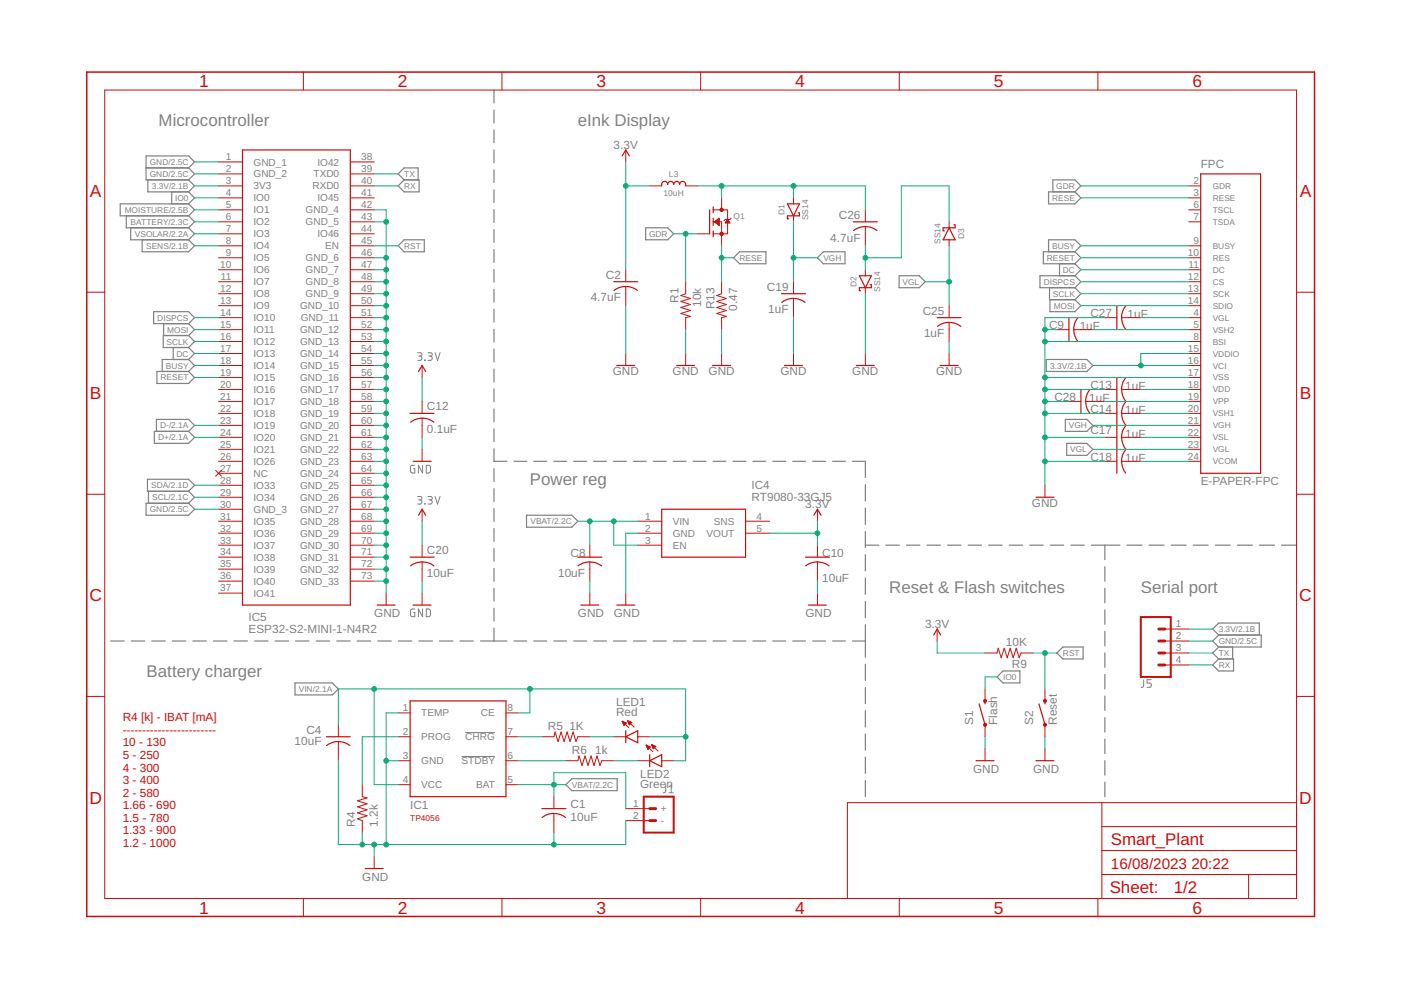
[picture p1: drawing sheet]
<svg xmlns="http://www.w3.org/2000/svg" width="297mm" height="210mm" viewBox="0 0 297 210" stroke-linecap="round" stroke-linejoin="round" font-family="sans-serif">
<g fill="none" stroke="#808080" stroke-width=".21">
<path d="M88.6 74.8h.5a.36 .36 0 0 1 .4 .3 .36 .36 0 0 1-.4 .4h-.3M89 75.5a.46 .46 0 0 1 .5 .5 .46 .46 0 0 1-.5 .4h-.4M90.1 76.3v.1zM90.7 74.8h.6a.36 .36 0 0 1 .4 .3 .36 .36 0 0 1-.4 .4h-.4M91.2 75.5a.46 .46 0 0 1 .5 .5 .46 .46 0 0 1-.5 .4h-.5M92.2 74.8l.6 1.6 .5-1.6M87.9 98.7h-.6l-.2 .2v1.3l.8 .1v-.9h-.2M89.6 98.7v1.6l-.9-1.6v1.6M90.4 98.7h.6l.2 .2v1.1l-.2 .2-.6 .1zM88.6 105.3h.5a.36 .36 0 0 1 .4 .3 .36 .36 0 0 1-.4 .4h-.3M89 106a.44 .44 0 0 1 .5 .4 .44 .44 0 0 1-.5 .5h-.4M90.1 106.8v.1z"/>
<path d="M90.7 105.3h.6a.36 .36 0 0 1 .4 .3 .36 .36 0 0 1-.4 .4h-.4M91.2 106a.44 .44 0 0 1 .5 .4 .44 .44 0 0 1-.5 .5h-.5M92.2 105.3l.6 1.6 .5-1.6M87.9 129.1h-.5l-.3 .2v1.2l.2 .2h.6v-.8h-.2M89.6 129.1v1.6l-.9-1.6v1.6M90.4 129.1l.6 .1 .2 .2v1.1l-.2 .2h-.6zM98.6 155.3h6.3M242.5 144.1v1.4l-.2 .2h-.3M244.1 144.1h-.9v.7h.5a.46 .46 0 0 1 .4 .5 .46 .46 0 0 1-.4 .4h-.5M97.9 160.4h7M141.1 166.5v1.4l-.5 .2M141.9 168.1h.8"/>
<path d="M141.9 166.8l.4-.3v1.6"/>
</g>
<g fill="none" stroke="#808080" stroke-width=".25">
<path d="M104.7 19.1v2.7M31 35.6h9M31.3 38.1v2.6h8.7M40 35.6l1.3-1.3-1.3-1.2h-9v5h9M40 35.6l1.3 1.3-1.3 1.2M40 38.1l1.3 1.3-1.3 1.3M84.4 39.4l1.3-1.3h3.2v2.6h-3.2zM85.7 38.1l-1.3-1.2 1.3-1.3h2.9v2.5M104.7 23.3v2.8M104.7 27.5v2.8M104.7 31.8v2.7M104.7 36v2.7"/>
<path d="M26.8 45.8v2.5h13.2M27.7 48.3v2.5h12.3M30.1 50.8v2.6h9.9l1.3-1.3-1.3-1.3M36.4 40.7v2.5M40 43.2h-14.5v2.6h14.5M40 40.7l1.3 1.3-1.3 1.2M40 43.2l1.3 1.3-1.3 1.3M40 45.8l1.3 1.2-1.3 1.3M40 48.3l1.3 1.3-1.3 1.2M84.4 52.1l1.3-1.3h4.3v2.6h-4.3zM104.7 40.2v2.7M104.7 44.4v2.8"/>
<path d="M104.7 48.7v2.7M104.7 52.9v2.7M104.7 57.1v2.7M136.9 48.3h4.7l1.2 1.3-1.2 1.2h-4.7zM156.8 53.4h5.6v2.5h-5.6l-1.3-1.2zM173.3 54.7l1.3-1.3h4.6v2.5h-4.6zM190.6 58.5h4.3l1.3 1.2-1.3 1.3h-4.3zM222.3 53.4v-2.6h5.6l1.3 1.3-1.3 1.3M222.3 40.7h5.6l1.3 1.3-1.3 1.2h-5.6zM223.2 40.7v-2.6h4.7l1.3 1.3-1.3 1.3M224.6 55.9v2.6M227.9 53.4h-6.7v2.5h6.7"/>
<path d="M227.9 58.5h-7.4v2.5h7.4M227.9 58.5l1.3 1.2-1.3 1.3M227.9 53.4l1.3 1.3-1.3 1.2M227.9 55.9l1.3 1.3-1.3 1.3M32.6 66.1h7.4l1.3 1.3-1.3 1.2h-7.4zM33.3 78.8h6.7l1.3 1.2-1.3 1.3h-6.7zM34.7 68.6v2.5M36.7 73.7v2.5M40 76.2l1.3 1.3-1.3 1.3M40 76.2h-5.6v2.6M40 73.7l1.3 1.3-1.3 1.2M40 71.1h-5.4v2.6h5.4"/>
<path d="M40 71.1l1.3 1.3-1.3 1.3M40 68.6l1.3 1.3-1.3 1.2M104.7 61.3v2.8M104.7 65.6v2.7M104.7 69.8v2.7M104.7 74v2.8M104.7 78.3v2.7M221.8 76.2h8.6l1.3 1.3-1.3 1.3h-8.6zM222.5 61v2.5h5.4M222.6 63.5v2.6h5.3l1.3-1.3-1.3-1.3M227.9 61l1.3 1.3-1.3 1.2M32.7 91.5h7.3l1.3 1.2-1.3 1.3h-7.3z"/>
<path d="M33.2 91.5v-2.6h6.8l1.3 1.3-1.3 1.3M104.7 82.5v2.7M104.7 86.7v2.7M104.7 90.9v2.7M104.7 95.1v2.8M104.7 99.4v2.7M104.7 97.8h2.8M109 97.8h2.7M113.2 97.8h2.7M117.4 97.8h2.7M121.6 97.8h2.8M125.9 97.8h2.7"/>
<path d="M130.1 97.8h2.7M134.3 97.8h2.7M138.5 97.8h2.7M142.7 97.8h2.8M147 97.8h2.7M151.2 97.8h2.7M155.4 97.8h2.7M159.6 97.8h2.7M163.9 97.8h2.7M168.1 97.8h2.7M172.3 97.8h2.7M176.5 97.8h2.7"/>
<path d="M180.7 97.8h2.8v3.5M225.9 88.9h4.5l1.3 1.3-1.3 1.3h-4.5zM226.2 94h4.2l1.3 1.3-1.3 1.2h-4.2zM31 106.7h9l1.3 1.3-1.3 1.2h-9zM31.3 101.6h8.7l1.3 1.3-1.3 1.3h-8.7zM31.5 104.2v2.5M40 104.2l1.3 1.2-1.3 1.3M104.7 103.6v2.7M104.7 107.8v2.8M104.7 112.1v2.7M104.7 116.3v2.7M111.6 109.2h9.6l1.3 1.3-1.3 1.3h-9.6z"/>
<path d="M183.5 115.6h2.8M183.5 102.8v3.4M183.5 107.7v3.5M183.5 112.7v3.4M183.5 117.6v3.5M187.8 115.6h2.9M192.2 115.6h2.8M196.5 115.6h2.9M200.9 115.6h2.9M205.3 115.6h2.8M209.6 115.6h2.9M214 115.6h2.8"/>
<path d="M218.3 115.6h2.9M222.7 115.6h2.8M227 115.6h2.9M231.4 115.6h6M234.3 115.6v3.1M238.9 115.6h3.2M243.6 115.6h3.2M248.3 115.6h3.2M253 115.6h3.2M257.7 115.6h3.1M262.3 115.6h3.2M267 115.6h3.2"/>
<path d="M271.7 115.6h3.2M23.5 135.9h2.8M27.8 135.9h2.9M32.2 135.9h2.9M36.5 135.9h2.9M40.9 135.9h2.9M45.3 135.9h2.8M49.6 135.9h2.9M54 135.9h2.8M58.3 135.9h2.9M62.7 135.9h2.8M67 135.9h2.9"/>
<path d="M71.4 135.9h2.9M75.8 135.9h2.8M80.1 135.9h2.9M84.5 135.9h2.8M88.8 135.9h2.9M93.2 135.9h2.8M97.5 135.9h2.9M101.9 135.9h5.6M104.7 120.5v2.7M104.7 124.7v2.7M104.7 128.9v2.8M104.7 133.2v2.7"/>
<path d="M109 135.9h2.7M113.2 135.9h2.7M117.4 135.9h2.7M121.6 135.9h2.8M125.9 135.9h2.7M130.1 135.9h2.7M134.3 135.9h2.7M138.5 135.9h2.7M142.7 135.9h2.8M147 135.9h2.7M151.2 135.9h2.7M155.4 135.9h2.7"/>
<path d="M159.6 135.9h2.7M163.9 135.9h2.7M168.1 135.9h2.7M172.3 135.9h2.7M176.5 135.9h2.7M180.7 135.9h2.8M183.5 122.6v3.4M183.5 127.5v3.5M183.5 132.5v6.8M225.4 137.2h4.2v2.5h-4.2l-1.3-1.2zM234.3 120.2v3M234.3 124.7v3.1"/>
<path d="M234.3 129.3v3.1M234.3 133.9v3M234.3 138.4v3.1M258.4 134.6l-1.3 1.3 1.3 1.3M258.4 134.6h9v2.6h-9M258.4 134.6l-1.3-1.2 1.3-1.3h8.6v2.5M258.4 137.2l-1.3 1.3 1.3 1.2M261.3 137.2v2.5M62.5 144.8h8l1.2 1.3-1.2 1.2h-8zM183.5 140.8v3.5M183.5 145.8v3.4M183.5 150.7v3.4"/>
<path d="M183.5 155.6v3.4M212.7 142.3h3.5v2.5h-3.5l-1.3-1.3zM234.3 143v3.1M234.3 147.6v3M234.3 152.1v3.1M234.3 156.7v3.1M257.1 141l1.3-1.3h3.1v2.6h-3.1zM120 166.4l1.2-1.3h9.7v2.5h-9.7zM183.5 160.5v3.5M183.5 165.5v3.4M234.3 161.3v3M234.3 165.8v3.1"/>
</g>
<g fill="none" stroke="#c90d0c" stroke-width=".25">
<path d="M51.4 31.8h22.9v96.5h-22.9zM131.9 33.1l.8-1.3 .7 1.3M140.3 39.4a.67 .67 0 0 1 .4-.9 .67 .67 0 0 1 .9 .6 .63 .63 0 0 1 .6-.6 .63 .63 0 0 1 .6 .6 .63 .63 0 0 1 .7-.6 .63 .63 0 0 1 .6 .6 .67 .67 0 0 1 .8-.6 .67 .67 0 0 1 .5 .9M254.6 36.9h12.7v63.5h-12.7zM130.1 59.7h5.1M150.5 44.5v5.1M151.2 43.9v1.2M151.2 46.3v1.5M151.2 48.9v1.3M167 43.2h2.5l-1.3 2.6zM169.2 45.1h.3v.7h-2.5v.6h.2M180.9 47h5.1"/>
<path d="M181 48.9a4 4 0 0 1 4.9 0M182.2 58.5h2.5l-1.2 2.5zM201.2 48.3l1.3 2.5h-2.5zM202.2 47.7h.3v.6h-2.5v.6h.2M88.7 78.8l.8-1.3 .8 1.3M130.2 61.6a4.1 4.1 0 0 1 4.9 0M130.8 77.5h3.8M143.5 77.5h3.8M151.1 77.5h3.8M165.7 62.3h5.1M165.7 64.1a4 4 0 0 1 5 0M166.3 77.5h3.8"/>
<path d="M181.6 77.5h3.8M184.5 60.4h.2v.6h-2.5v.6h.3M198.7 67.4h5.1M199.3 77.5h3.8M201.2 68.3l-1 .2-1.4 .7M201.2 68.4l1.6 .3 .9 .5M226.6 67.4v5M228.5 67.4a4 4 0 0 0 0 4.9M236.8 64.8v5.1M237.8 67.4l.3 1.5 .6 .9M238.7 64.9l-.8 1.4-.1 1.1M87 87.7h5"/>
<path d="M87 89.5a4 4 0 0 1 5 0M87.6 97.8h3.8M229.2 82.6v5.1M230.2 85.1l.3 1.6 .5 .9M231 82.6l-.5 .9-.3 1.6M236.8 80v20.4M237.8 82.6l.3 1.5 .6 .9M237.8 87.7l.3 1.5 .6 .9M237.8 92.7l.2 1.1 .7 1.4M237.8 97.8l.2 1.1 .7 1.4M238.7 80.1l-.6 .9-.3 1.6M238.7 85.2l-.6 .9-.3 1.6"/>
<path d="M238.7 90.3l-.6 .9-.3 1.5M238.7 95.3l-.6 .9-.3 1.6M87 118.1h5M88.7 109.2l.8-1.2 .8 1.2M89.5 119.1l1.6 .3 .9 .6M89.5 119.1l-1.6 .3-.9 .6M122.5 118.1h5.1M125.1 119.1l-1.6 .3-.9 .6M125.1 119.1l1 .2 1.4 .7M140.3 108h17.8v10.1h-17.8zM170.8 118.1h5.1M172.6 109.2l.7-1.2 .8 1.2"/>
<path d="M173.3 119.1l-1.6 .3-.9 .6M173.3 119.1l1.6 .3 .9 .6M219.6 105.4h3.9M80 128.3h3.8M87.6 128.3h3.8M123.1 128.3h3.9M130.8 128.3h3.8M171.4 128.3h3.8M198 134.6l.7-1.2 .8 1.2M69.2 156.2h5.1M69.2 158.1a4 4 0 0 1 5 0M87 148.6h20.3v20.3h-20.3z"/>
<path d="M132.7 156.2l2.5-1.3v2.6zM132.7 154.9v2.6M207.6 149.2l1.3 4.5M208.9 148.6v.6M220.3 149.2l1.3 4.5M221.6 148.6v.6M114.9 171.4h5.1M115 173.3a4 4 0 0 1 4.9 0M137.8 161.3l2.5-1.3v2.6zM137.8 160v2.6M206.9 161.3h3.9M219.6 161.3h3.9"/>
<path d="M77.4 184.1h3.8"/>
</g>
<g fill="none" stroke="#c90d0c" stroke-width=".21">
<path d="M22.2 19.1h252.7v171.4h-252.7zM64.3 15.3v3.8M106.4 15.3v3.8M148.5 15.3v3.8M190.7 15.3v3.8M232.8 15.3v3.8M46.3 39.4h5.1M46.3 34.3h5.1M46.3 36.9h5.1M74.3 39.4h5M74.3 34.3h5M74.3 36.9h5"/>
<path d="M132.7 31.8v2.5M137.8 39.4h2.5M145.4 39.4h2.5M252 39.4h2.6M46.3 47h5.1M46.3 49.6h5.1M46.3 44.5h5.1M46.3 42h5.1M46.3 52.1h5.1M46.3 54.7h5.1M46.3 57.2h5.1M46.3 59.7h5.1"/>
<path d="M74.3 47h5M74.3 49.6h5M74.3 44.5h5M74.3 42h5M74.3 52.1h5M74.3 54.7h5M74.3 57.2h5M74.3 59.7h5M132.7 57.2v2.5M145.4 59.7v2.6l-1 .4 2 .6-2 .6 2 .7-2 .6 2 .6-2 .7 2 .6-1 .3v2.5M147.9 49.6h2.6M151.2 47h1.8v5.1"/>
<path d="M151.2 44.5h3.1v5.1h-3.1M151.5 47l1-.7v1.5zM151.6 46.9h.9M151.6 47.2h.9M151.8 46.8h.7M151.8 47.3h.7M151.9 46.7h.6M152 47.4h.5M152.1 46.6h.4M152.1 47.5h.4M152.3 46.4h.2M152.3 47.6h.2"/>
<path d="M152.4 46.3h.1M152.4 47.8h.1M153 59.7v2.6l-1 .4 2 .6-2 .6 2 .7-2 .6 2 .6-2 .7 2 .6-1 .3v2.5M153 42v2.5M153.8 47.2h.9M153.9 47h.7M154 46.9h.5M154.1 46.8h.4M154.2 46.7h.2M154.2 46.6h.1M154.3 46.5l.5 .8h-1zM155 46.3l-.2 .2h-1l-.3 .3"/>
<path d="M168.2 42v1.2M168.2 45.8v1.2M168.2 59.7v2.6M183.5 44.5v2.5M183.5 48v4.1M183.5 57.2v1.3M201.2 47v1.3M201.2 50.8v1.3M252 47h2.6M252 44.5h2.6M252 42h2.6M252 52.1h2.6"/>
<path d="M252 54.7h2.6M252 57.2h2.6M252 59.7h2.6M18.4 62h3.8M46.3 69.9h5.1M46.3 67.4h5.1M46.3 72.4h5.1M46.3 62.3h5.1M46.3 64.8h5.1M46.3 75h5.1M46.3 77.5h5.1M74.3 69.9h5"/>
<path d="M74.3 67.4h5M74.3 72.4h5M74.3 62.3h5M74.3 64.8h5M74.3 75h5M74.3 77.5h5M89.5 77.5v2.5M132.7 60.7v4.1M132.7 75v2.5M145.4 75v2.5M153 75v2.5M168.2 63.3v4.1"/>
<path d="M168.2 75v2.5M183.5 61v1.3M183.5 75v2.5M201.2 64.8v2.6M201.2 68.4v4M201.2 75v2.5M224.1 69.9h2.5M227.6 69.9h4.1M234.3 67.4h2.5M237.8 67.4h4.1M252 69.9h2.6M252 67.4h2.6"/>
<path d="M252 72.4h2.6M252 62.3h2.6M252 64.8h2.6M252 75h2.6M252 77.5h2.6M274.9 62h3.8M45.7 99.7l1.2 1.3M46.3 82.6h5.1M46.3 87.7h5.1M46.3 92.7h5.1M46.3 97.8h5.1M46.3 85.1h5.1"/>
<path d="M46.3 80h5.1M46.3 90.2h5.1M46.3 95.3h5.1M46.9 99.7l-1.2 1.3M74.3 82.6h5M74.3 87.7h5M74.3 92.7h5M74.3 97.8h5M74.3 85.1h5M74.3 80h5M74.3 90.2h5M74.3 95.3h5"/>
<path d="M89.5 85.1v2.6M89.5 88.7v4M89.5 95.3v2.5M226.6 85.1h2.6M230.2 85.1h4.1M234.3 82.6h2.5M234.3 87.7h2.5M234.3 92.7h2.5M234.3 97.8h2.5M237.8 82.6h4.1M237.8 87.7h4.1M237.8 92.7h4.1"/>
<path d="M237.8 97.8h4.1M252 82.6h2.6M252 87.7h2.6M252 92.7h2.6M252 97.8h2.6M252 85.1h2.6M252 80h2.6M252 90.2h2.6M252 95.3h2.6M18.4 104.8h3.8M46.3 110.5h5.1M46.3 113.1h5.1"/>
<path d="M46.3 115.6h5.1M46.3 100.4h5.1M46.3 102.9h5.1M46.3 105.4h5.1M46.3 108h5.1M46.3 118.1h5.1M74.3 110.5h5M74.3 113.1h5M74.3 115.6h5M74.3 100.4h5M74.3 102.9h5M74.3 105.4h5"/>
<path d="M74.3 108h5M74.3 118.1h5M89.5 108v2.5M89.5 115.6v2.5M89.5 119.1v4.1M125.1 115.6v2.5M125.1 119.1v4.1M135.2 110.5h5.1M135.2 113.1h5.1M135.2 115.6h5.1M158.1 110.5h5.1M158.1 113.1h5.1"/>
<path d="M173.3 108v2.5M173.3 115.6v2.5M173.3 119.1v4.1M221.6 102.9v2.5M274.9 104.8h3.8M46.3 120.7h5.1M46.3 123.2h5.1M46.3 125.8h5.1M74.3 120.7h5M74.3 123.2h5M81.9 125.8v2.5M89.5 125.8v2.5"/>
<path d="M125.1 125.8v2.5M132.7 125.8v2.5M173.3 125.8v2.5M198.7 133.4v2.5M208.9 138.5h2.5l.2-1.1 .7 2.1 .6-2.1 .7 2.1 .6-2.1 .6 2.1 .7-2.1 .6 2.1 .4-1h2.5M247 133.4h5M247 135.9h5M247 138.5h5M18.4 147.7h3.8M71.7 153.7v2.5M71.7 157.2v4.1M84.4 151.2h2.6"/>
<path d="M84.4 156.2h2.6M107.3 151.2h2.5M107.3 156.2h2.5M114.9 156.2h2.5l.3-1 .6 2 .7-2 .6 2 .6-2 .7 2 .6-2 .6 2 .4-1h2.6M130.1 156.2h2.6M131.9 152.9l1.4 1.4M131.9 153h.1M131.9 152.9l.9 .4M131.9 152.9l.4 .9 .5-.5M132 153.1h.2M132 153.2h.5M132.1 153.3h.7"/>
<path d="M132.1 153.4h.6M132.2 153.5h.4M132.2 153.7h.2M132.3 153.8h.1M133.1 152.8l1.4 1.4M133.1 152.8l.8 .4M133.1 152.8l.3 .9M133.1 152.8h.1M133.1 153h.3M133.2 153.1h.5M133.2 153.2h.7M133.3 153.3h.5"/>
<path d="M133.3 153.4h.4M133.4 153.5h.2M133.4 153.7h.1M133.9 153.2l-.5 .5M135.2 156.2h2.6M137 158l1.4 1.4M137 158h.1M137 158l.9 .4M137 158l.4 .9M137.1 158.1h.2M137.1 158.2h.5M137.2 158.4h.7"/>
<path d="M137.2 158.5h.6M137.2 158.6h.4M137.3 158.7h.2M137.4 158.9h.1M137.9 158.4l-.5 .5M138.1 157.9l1.4 1.4M138.1 157.9l.9 .3M138.1 157.9l.4 .8M138.1 157.9h.1M138.2 158h.3M138.2 158.1h.5M138.3 158.2h.7"/>
<path d="M138.3 158.4h.6M138.4 158.5h.4M138.5 158.6h.2M138.5 158.7h.1M139 158.2l-.5 .5M208.9 146.1v2.5M208.9 153.7v2.5M208.9 158.7v2.6M221.6 146.1v2.5M221.6 153.7v2.5M221.6 158.7v2.6M247 141h5"/>
<path d="M274.9 147.7h3.8M76.8 166.4v2.5l1 .3-2 .6 2 .6-2 .7 2 .6-2 .6 2 .7-2 .6 1 .4v2.5M84.4 161.3h2.6M84.4 166.4h2.6M107.3 161.3h2.5M107.3 166.4h2.5M117.4 168.9v2.5M117.4 172.5v4M120 161.3h2.5l.3-1 .6 2 .6-2 .7 2 .6-2 .6 2 .7-2 .6 2 .4-1h2.5M132.7 171.4h5.1M132.7 174h5.1M135.2 161.3h2.6"/>
<path d="M140.3 161.3h2.5M233.6 170.2v20.3M233.6 175.3h41.3M274.9 170.2h-95.2v20.3M64.3 190.5v3.8M79.3 181.6v2.5M106.4 190.5v3.8M148.5 190.5v3.8M190.7 190.5v3.8M232.8 190.5v3.8M233.6 185.4h41.3M233.6 180.3h41.3"/>
<path d="M264.7 185.4v5.1"/>
</g>
<g fill="#c90d0c" stroke="#c90d0c" stroke-width=".21">
<path d="M221.3 153.4h.5v.5h-.5z" fill-rule="evenodd"/>
<path d="M208.6 153.4h.5v.5h-.5z" fill-rule="evenodd"/>
<circle cx="153" cy="49.6" r=".36"/>
<circle cx="153" cy="44.5" r=".36"/>
<circle cx="221.6" cy="148.6" r=".33"/>
<circle cx="208.9" cy="148.6" r=".33"/>
</g>
<path d="M18.4 15.3h260.3v179h-260.3z" fill="none" stroke="#c90d0c" stroke-width=".32"/>
<path d="M241.9 130.8h6.3v12.7h-6.3zM136.5 168.9h6.3v7.6h-6.3z" fill="none" stroke="#c90d0c" stroke-width=".42"/>
<path d="M245.7 138.5h1.3M245.7 135.9h1.3M245.7 133.4h1.3M245.7 141h1.3M137.8 174h1.2M137.8 171.4h1.2" fill="none" stroke="#c90d0c" stroke-width=".61"/>
<g fill="none" stroke="#0dab76" stroke-width=".21">
<path d="M41.3 39.4h5M41.3 34.3h5M41.3 36.9h5M79.3 39.4h5.1M79.3 36.9h5.1M132.7 39.4h5.1M132.7 34.3v22.9M147.9 39.4h35.6v5.1M153 39.4v2.6M168.2 39.4v2.6M229.2 39.4h22.8M41.3 52.1h5"/>
<path d="M41.3 49.6h5M41.3 42h5M41.3 47h5M41.3 44.5h5M79.3 54.7h2.6M79.3 59.7h2.6M79.3 52.1h5.1M79.3 57.2h2.6M79.3 44.5h2.6v81.3M79.3 47h2.6M142.8 49.6h5.1M145.4 49.6v10.1"/>
<path d="M153 54.7h2.5M153 52.1v7.6M168.2 47v12.7M168.2 54.7h5.1M183.5 52.1v5.1M196.2 59.7h5M201.2 47v-7.6h-10.1v15.3h-7.6M201.2 52.1v12.7M229.2 54.7h22.8M229.2 59.7h22.8M229.2 52.1h22.8M229.2 42h22.8"/>
<path d="M229.2 57.2h22.8M41.3 67.4h5M41.3 77.5h5M41.3 69.9h5M41.3 75h5M41.3 72.4h5M79.3 67.4h2.6M79.3 77.5h2.6M79.3 69.9h2.6M79.3 75h2.6M79.3 72.4h2.6M79.3 64.8h2.6"/>
<path d="M79.3 62.3h2.6M132.7 64.8v10.2M145.4 69.9v5.1M153 69.9v5.1M168.2 67.4v7.6M183.5 62.3v12.7M201.2 72.4v2.6M221.6 69.9h2.5M221.6 72.4h30.4M229.2 64.8h22.8M229.2 62.3h22.8M231.7 77.5h20.3"/>
<path d="M231.7 69.9h20.3M234.3 67.4h-12.7v35.5M241.9 67.4h10.1M252 75h-10.1v2.5M41.3 90.2h5M41.3 80h5M41.3 92.7h5M79.3 90.2h2.6M79.3 95.3h2.6M79.3 80h2.6M79.3 82.6h2.6M79.3 87.7h2.6"/>
<path d="M79.3 92.7h2.6M79.3 97.8h2.6M79.3 85.1h2.6M89.5 80v5.1M89.5 92.7v2.6M221.6 80h30.4M221.6 82.6h12.7M221.6 87.7h12.7M221.6 92.7h12.7M221.6 97.8h12.7M221.6 85.1h5M231.7 90.2h20.3"/>
<path d="M231.7 95.3h20.3M234.3 85.1h17.7M241.9 82.6h10.1M241.9 87.7h10.1M241.9 92.7h10.1M241.9 97.8h10.1M41.3 108h5M41.3 105.4h5M41.3 102.9h5M79.3 113.1h2.6M79.3 118.1h2.6M79.3 115.6h2.6"/>
<path d="M79.3 110.5h2.6M79.3 108h2.6M79.3 105.4h2.6M79.3 102.9h2.6M79.3 100.4h2.6M89.5 110.5v5.1M122.5 110.5h12.7M125.1 110.5v5.1M130.1 110.5v5.1h5.1M135.2 113.1h-2.5v12.7M163.2 113.1h10.1M173.3 110.5v5.1"/>
<path d="M79.3 123.2h2.6M79.3 120.7h2.6M89.5 123.2v2.6M125.1 123.2v2.6M173.3 123.2v2.6M198.7 135.9v2.6h10.2M219 138.5h5.1M221.6 138.5v7.6M252 135.9h5.1M252 133.4h5.1M252 138.5h5.1M71.7 153.7v-7.6h73.7v15.2h-2.6"/>
<path d="M79.3 146.1v20.3h5.1M84.4 151.2h-2.5v27.9M84.4 156.2h-7.6v10.2M109.8 156.2h5.1M112.4 146.1v5.1h-2.6M125.1 156.2h5M137.8 156.2h7.6M208.9 156.2v2.5M211.4 143.5h-2.5v2.6M221.6 156.2v2.5M252 141h5.1M71.7 161.3v17.8h61v-5.1"/>
<path d="M76.8 176.5v2.6M79.3 179.1v2.5M81.9 161.3h2.5M109.8 161.3h10.2M109.8 166.4h10.2M117.4 168.9v-5.1h15.3v7.6M117.4 176.5v2.6M130.1 161.3h5.1"/>
</g>
<g fill="#0dab76" stroke="#0dab76" stroke-width=".21">
<circle cx="168.2" cy="54.7" r=".51"/>
<circle cx="201.2" cy="59.7" r=".51"/>
<circle cx="145.4" cy="49.6" r=".51"/>
<circle cx="153" cy="54.7" r=".51"/>
<circle cx="183.5" cy="54.7" r=".51"/>
<circle cx="153" cy="39.4" r=".51"/>
<circle cx="168.2" cy="39.4" r=".51"/>
<circle cx="221.6" cy="92.7" r=".51"/>
<circle cx="221.6" cy="97.8" r=".51"/>
<circle cx="221.6" cy="72.4" r=".51"/>
<circle cx="221.6" cy="80" r=".51"/>
<circle cx="221.6" cy="69.9" r=".51"/>
<circle cx="221.6" cy="82.6" r=".51"/>
<circle cx="221.6" cy="87.7" r=".51"/>
<circle cx="221.6" cy="85.1" r=".51"/>
<circle cx="79.3" cy="179.1" r=".51"/>
<circle cx="81.9" cy="179.1" r=".51"/>
<circle cx="76.8" cy="179.1" r=".51"/>
<circle cx="117.4" cy="179.1" r=".51"/>
<circle cx="81.9" cy="161.3" r=".51"/>
<circle cx="81.9" cy="123.2" r=".51"/>
<circle cx="81.9" cy="120.7" r=".51"/>
<circle cx="81.9" cy="118.1" r=".51"/>
<circle cx="81.9" cy="115.6" r=".51"/>
<circle cx="81.9" cy="113.1" r=".51"/>
<circle cx="81.9" cy="110.5" r=".51"/>
<circle cx="81.9" cy="108" r=".51"/>
<circle cx="81.9" cy="105.4" r=".51"/>
<circle cx="81.9" cy="102.9" r=".51"/>
<circle cx="81.9" cy="100.4" r=".51"/>
<circle cx="81.9" cy="97.8" r=".51"/>
<circle cx="81.9" cy="95.3" r=".51"/>
<circle cx="81.9" cy="92.7" r=".51"/>
<circle cx="81.9" cy="90.2" r=".51"/>
<circle cx="81.9" cy="87.7" r=".51"/>
<circle cx="81.9" cy="85.1" r=".51"/>
<circle cx="81.9" cy="82.6" r=".51"/>
<circle cx="81.9" cy="80" r=".51"/>
<circle cx="81.9" cy="77.5" r=".51"/>
<circle cx="81.9" cy="75" r=".51"/>
<circle cx="81.9" cy="72.4" r=".51"/>
<circle cx="81.9" cy="69.9" r=".51"/>
<circle cx="81.9" cy="67.4" r=".51"/>
<circle cx="81.9" cy="64.8" r=".51"/>
<circle cx="81.9" cy="62.3" r=".51"/>
<circle cx="81.9" cy="59.7" r=".51"/>
<circle cx="81.9" cy="57.2" r=".51"/>
<circle cx="81.9" cy="54.7" r=".51"/>
<circle cx="81.9" cy="47" r=".51"/>
<circle cx="132.7" cy="39.4" r=".51"/>
<circle cx="241.9" cy="77.5" r=".51"/>
<circle cx="173.3" cy="113.1" r=".51"/>
<circle cx="117.4" cy="166.4" r=".51"/>
<circle cx="125.1" cy="110.5" r=".51"/>
<circle cx="130.1" cy="110.5" r=".51"/>
<circle cx="145.4" cy="156.2" r=".51"/>
<circle cx="79.3" cy="146.1" r=".51"/>
<circle cx="112.4" cy="146.1" r=".51"/>
<circle cx="221.6" cy="138.5" r=".51"/>
</g>
<g font-size="3.7" fill="#c90d0c">
<text x="42.2" y="18.5">1</text>
<text x="84.4" y="18.5">2</text>
<text x="126.5" y="18.5">3</text>
<text x="168.6" y="18.5">4</text>
<text x="210.7" y="18.5">5</text>
<text x="252.8" y="18.5">6</text>
<text x="19.1" y="41.8">A</text>
<text x="275.6" y="41.8">A</text>
<text x="19.1" y="84.7">B</text>
<text x="275.6" y="84.7">B</text>
<text x="19" y="127.5">C</text>
<text x="275.5" y="127.5">C</text>
<text x="19" y="170.4">D</text>
<text x="275.5" y="170.4">D</text>
<text x="42.2" y="193.7">1</text>
<text x="84.4" y="193.7">2</text>
<text x="126.5" y="193.7">3</text>
<text x="168.6" y="193.7">4</text>
<text x="210.7" y="193.7">5</text>
<text x="252.8" y="193.7">6</text>
</g>
<g font-size="3.6" fill="#808080">
<text x="33.6" y="26.7">Microcontroller</text>
<text x="122.5" y="26.7">eInk Display</text>
<text x="112.4" y="102.9">Power reg</text>
<text x="188.5" y="125.7">Reset &amp; Flash switches</text>
<text x="241.9" y="125.7">Serial port</text>
<text x="31.1" y="143.5">Battery charger</text>
</g>
<g font-size="3.6" fill="#c90d0c">
<text x="235.5" y="179.1">Smart_Plant</text>
<text x="235.3" y="189.4">Sheet:</text>
<text x="248.9" y="189.2">1/2</text>
</g>
<g font-size="3.2" fill="#c90d0c">
<text x="235.5" y="184.2">16/08/2023</text>
<text x="252.6" y="184.2">20:22</text>
</g>
<g font-size="2.5" fill="#808080">
<text x="130.1" y="31.5">3.3V</text>
<text x="254.6" y="35.6">FPC</text>
<text x="177.9" y="46.4">C26</text>
<text x="176" y="51.2">4.7uF</text>
<text x="128.5" y="59.1">C2</text>
<text x="125.2" y="63.9">4.7uF</text>
<text x="143.9" y="64.2" transform="rotate(-90 143.9 64.2)">R1</text>
<text x="148.7" y="65" transform="rotate(-90 148.7 65)">10k</text>
<text x="151.5" y="65.6" transform="rotate(-90 151.5 65.6)">R13</text>
<text x="156.3" y="65.9" transform="rotate(-90 156.3 65.9)">0.47</text>
<text x="162.6" y="61.6">C19</text>
<text x="162.9" y="66.5">1uF</text>
<text x="195.6" y="66.7">C25</text>
<text x="195.9" y="71.5">1uF</text>
<text x="222.4" y="69.8">C9</text>
<text x="228.9" y="70">1uF</text>
<text x="231.2" y="67.2">C27</text>
<text x="239.1" y="67.5">1uF</text>
<text x="129.9" y="79.5">GND</text>
<text x="142.6" y="79.5">GND</text>
<text x="150.2" y="79.5">GND</text>
<text x="165.5" y="79.5">GND</text>
<text x="180.7" y="79.5">GND</text>
<text x="198.5" y="79.5">GND</text>
<text x="231.2" y="82.5">C13</text>
<text x="238.6" y="82.7">1uF</text>
<text x="90.5" y="87">C12</text>
<text x="223.6" y="85">C28</text>
<text x="231" y="85.2">1uF</text>
<text x="231.2" y="87.5">C14</text>
<text x="238.6" y="87.8">1uF</text>
<text x="90.5" y="91.8">0.1uF</text>
<text x="231.2" y="92.1">C17</text>
<text x="238.6" y="92.9">1uF</text>
<text x="231.2" y="97.7">C18</text>
<text x="238.6" y="97.9">1uF</text>
<text x="159.3" y="106.3">RT9080-33GJ5</text>
<text x="159.3" y="103.8">IC4</text>
<text x="170.7" y="107.7">3.3V</text>
<text x="218.8" y="107.5">GND</text>
<text x="254.6" y="102.9">E-PAPER-FPC</text>
<text x="90.5" y="117.5">C20</text>
<text x="121" y="118">C8</text>
<text x="174.3" y="118">C10</text>
<text x="90.5" y="122.3">10uF</text>
<text x="118.3" y="122.3">10uF</text>
<text x="174.3" y="123.3">10uF</text>
<text x="52.7" y="131.7">IC5</text>
<text x="79.3" y="130.8">GND</text>
<text x="122.5" y="130.8">GND</text>
<text x="130.1" y="130.8">GND</text>
<text x="170.8" y="130.8">GND</text>
<text x="52.7" y="134.3">ESP32-S2-MINI-1-N4R2</text>
<text x="196.1" y="133.1">3.3V</text>
<text x="213.3" y="136.9">10K</text>
<text x="214.6" y="141.7">R9</text>
<text x="130.6" y="149.6">LED1</text>
<text x="65" y="155.6">C4</text>
<text x="116.2" y="154.7">R5</text>
<text x="120.7" y="154.7">1K</text>
<text x="130.6" y="151.8">Red</text>
<text x="206.3" y="153.7" transform="rotate(-90 206.3 153.7)">S1</text>
<text x="211.4" y="153.7" transform="rotate(-90 211.4 153.7)">Flash</text>
<text x="219" y="153.7" transform="rotate(-90 219 153.7)">S2</text>
<text x="224.1" y="153.7" transform="rotate(-90 224.1 153.7)">Reset</text>
<text x="62.5" y="157.9">10uF</text>
<text x="121.2" y="159.8">R6</text>
<text x="126.2" y="159.8">1k</text>
<text x="135.7" y="167">Green</text>
<text x="135.7" y="164.9">LED2</text>
<text x="206.3" y="163.8">GND</text>
<text x="219" y="163.8">GND</text>
<text x="87" y="171.5">IC1</text>
<text x="121" y="171.3">C1</text>
<text x="75.3" y="175.3" transform="rotate(-90 75.3 175.3)">R4</text>
<text x="80.1" y="175.3" transform="rotate(-90 80.1 175.3)">1.2k</text>
<text x="121" y="174.1">10uF</text>
<text x="76.8" y="186.7">GND</text>
</g>
<g font-size="2.5" fill="#c90d0c">
<text x="26" y="152.9">R4 [k] - IBAT [mA]</text>
<text x="26" y="155.6">------------------------</text>
<text x="26" y="158.3">10 - 130</text>
<text x="26" y="160.9">5 - 250</text>
<text x="26" y="163.6">4 - 300</text>
<text x="26" y="166.3">3 - 400</text>
<text x="26" y="168.9">2 - 580</text>
<text x="26" y="171.6">1.66 - 690</text>
<text x="26" y="174.3">1.5 - 780</text>
<text x="26" y="176.9">1.33 - 900</text>
<text x="26" y="179.6">1.2 - 1000</text>
</g>
<g font-size="2.1" fill="#808080">
<text x="47.9" y="34">1</text>
<text x="53.7" y="35.1">GND_1</text>
<text x="67.3" y="35.1">IO42</text>
<text x="76.6" y="34">38</text>
<text x="47.9" y="36.5">2</text>
<text x="47.9" y="39.1">3</text>
<text x="47.9" y="41.6">4</text>
<text x="53.7" y="37.6">GND_2</text>
<text x="53.7" y="40.2">3V3</text>
<text x="66.2" y="40.2">RXD0</text>
<text x="66.5" y="37.6">TXD0</text>
<text x="76.6" y="36.5">39</text>
<text x="76.6" y="39.1">40</text>
<text x="76.6" y="41.6">41</text>
<text x="253" y="39.1">2</text>
<text x="253" y="41.6">3</text>
<text x="47.9" y="44.1">5</text>
<text x="47.9" y="46.7">6</text>
<text x="53.7" y="42.7">IO0</text>
<text x="53.7" y="45.3">IO1</text>
<text x="53.7" y="47.8">IO2</text>
<text x="64.8" y="45.3">GND_4</text>
<text x="64.8" y="47.8">GND_5</text>
<text x="67.3" y="42.7">IO45</text>
<text x="76.6" y="44.1">42</text>
<text x="76.6" y="46.7">43</text>
<text x="253" y="44.1">6</text>
<text x="253" y="46.7">7</text>
<text x="47.9" y="49.2">7</text>
<text x="47.9" y="51.8">8</text>
<text x="53.7" y="50.3">IO3</text>
<text x="53.7" y="52.9">IO4</text>
<text x="67.3" y="50.3">IO46</text>
<text x="69" y="52.9">EN</text>
<text x="76.6" y="49.2">44</text>
<text x="76.6" y="51.8">45</text>
<text x="253" y="51.8">9</text>
<text x="46.7" y="56.8">10</text>
<text x="46.8" y="59.4">11</text>
<text x="47.9" y="54.3">9</text>
<text x="53.7" y="55.4">IO5</text>
<text x="53.7" y="57.9">IO6</text>
<text x="64.8" y="55.4">GND_6</text>
<text x="64.8" y="57.9">GND_7</text>
<text x="76.6" y="54.3">46</text>
<text x="76.6" y="56.8">47</text>
<text x="76.6" y="59.4">48</text>
<text x="251.8" y="54.3">10</text>
<text x="251.8" y="59.4">12</text>
<text x="252" y="56.8">11</text>
<text x="46.7" y="61.9">12</text>
<text x="46.7" y="64.4">13</text>
<text x="53.7" y="60.5">IO7</text>
<text x="53.7" y="63">IO8</text>
<text x="53.7" y="65.6">IO9</text>
<text x="63.6" y="65.6">GND_10</text>
<text x="64.8" y="60.5">GND_8</text>
<text x="64.8" y="63">GND_9</text>
<text x="76.6" y="61.9">49</text>
<text x="76.6" y="64.4">50</text>
<text x="251.8" y="61.9">13</text>
<text x="251.8" y="64.4">14</text>
<text x="46.7" y="67">14</text>
<text x="46.7" y="69.5">15</text>
<text x="53.7" y="68.1">IO10</text>
<text x="53.7" y="70.6">IO11</text>
<text x="63.6" y="70.6">GND_12</text>
<text x="63.8" y="68.1">GND_11</text>
<text x="76.6" y="67">51</text>
<text x="76.6" y="69.5">52</text>
<text x="253" y="67">4</text>
<text x="253" y="69.5">5</text>
<text x="46.7" y="72.1">16</text>
<text x="46.7" y="74.6">17</text>
<text x="46.7" y="77.1">18</text>
<text x="53.7" y="73.2">IO12</text>
<text x="53.7" y="75.7">IO13</text>
<text x="63.6" y="73.2">GND_13</text>
<text x="63.6" y="75.7">GND_14</text>
<text x="76.6" y="72.1">53</text>
<text x="76.6" y="74.6">54</text>
<text x="76.6" y="77.1">55</text>
<text x="251.8" y="74.6">15</text>
<text x="251.8" y="77.1">16</text>
<text x="253" y="72.1">8</text>
<text x="46.7" y="79.7">19</text>
<text x="46.7" y="82.2">20</text>
<text x="53.7" y="78.3">IO14</text>
<text x="53.7" y="80.8">IO15</text>
<text x="53.7" y="83.3">IO16</text>
<text x="63.6" y="78.3">GND_15</text>
<text x="63.6" y="80.8">GND_16</text>
<text x="63.6" y="83.3">GND_17</text>
<text x="76.6" y="79.7">56</text>
<text x="76.6" y="82.2">57</text>
<text x="251.8" y="79.7">17</text>
<text x="251.8" y="82.2">18</text>
<text x="46.7" y="84.8">21</text>
<text x="46.7" y="87.3">22</text>
<text x="46.7" y="89.8">23</text>
<text x="53.7" y="85.9">IO17</text>
<text x="53.7" y="88.4">IO18</text>
<text x="63.6" y="85.9">GND_18</text>
<text x="63.6" y="88.4">GND_19</text>
<text x="76.6" y="84.8">58</text>
<text x="76.6" y="87.3">59</text>
<text x="76.6" y="89.8">60</text>
<text x="251.8" y="84.8">19</text>
<text x="251.8" y="87.3">20</text>
<text x="251.8" y="89.8">21</text>
<text x="46.7" y="92.4">24</text>
<text x="46.7" y="94.9">25</text>
<text x="53.7" y="91">IO19</text>
<text x="53.7" y="93.5">IO20</text>
<text x="63.6" y="91">GND_20</text>
<text x="63.6" y="93.5">GND_21</text>
<text x="76.6" y="92.4">61</text>
<text x="76.6" y="94.9">62</text>
<text x="251.8" y="92.4">22</text>
<text x="251.8" y="94.9">23</text>
<text x="46.7" y="97.5">26</text>
<text x="46.7" y="100">27</text>
<text x="53.7" y="96">IO21</text>
<text x="53.7" y="98.6">IO26</text>
<text x="53.7" y="101.1">NC</text>
<text x="63.6" y="96">GND_22</text>
<text x="63.6" y="98.6">GND_23</text>
<text x="63.6" y="101.1">GND_24</text>
<text x="76.6" y="97.5">63</text>
<text x="76.6" y="100">64</text>
<text x="251.8" y="97.5">24</text>
<text x="46.7" y="102.5">28</text>
<text x="46.7" y="105.1">29</text>
<text x="46.7" y="107.6">30</text>
<text x="53.7" y="103.7">IO33</text>
<text x="53.7" y="106.2">IO34</text>
<text x="63.6" y="103.7">GND_25</text>
<text x="63.6" y="106.2">GND_26</text>
<text x="76.6" y="102.5">65</text>
<text x="76.6" y="105.1">66</text>
<text x="76.6" y="107.6">67</text>
<text x="46.7" y="110.2">31</text>
<text x="46.7" y="112.7">32</text>
<text x="53.7" y="108.7">GND_3</text>
<text x="53.7" y="111.3">IO35</text>
<text x="53.7" y="113.8">IO36</text>
<text x="63.6" y="108.7">GND_27</text>
<text x="63.6" y="111.3">GND_28</text>
<text x="63.6" y="113.8">GND_29</text>
<text x="76.6" y="110.2">68</text>
<text x="76.6" y="112.7">69</text>
<text x="136.8" y="110.2">1</text>
<text x="136.8" y="112.7">2</text>
<text x="142.6" y="111.3">VIN</text>
<text x="142.6" y="113.8">GND</text>
<text x="149.8" y="113.8">VOUT</text>
<text x="151.4" y="111.3">SNS</text>
<text x="160.4" y="110.2">4</text>
<text x="160.4" y="112.7">5</text>
<text x="46.7" y="115.2">33</text>
<text x="46.7" y="117.8">34</text>
<text x="53.7" y="116.4">IO37</text>
<text x="53.7" y="118.9">IO38</text>
<text x="63.6" y="116.4">GND_30</text>
<text x="63.6" y="118.9">GND_31</text>
<text x="76.6" y="115.2">70</text>
<text x="76.6" y="117.8">71</text>
<text x="136.8" y="115.2">3</text>
<text x="142.6" y="116.4">EN</text>
<text x="46.7" y="120.3">35</text>
<text x="46.7" y="122.9">36</text>
<text x="46.7" y="125.4">37</text>
<text x="53.7" y="121.4">IO39</text>
<text x="53.7" y="124">IO40</text>
<text x="63.6" y="121.4">GND_32</text>
<text x="63.6" y="124">GND_33</text>
<text x="76.6" y="120.3">72</text>
<text x="76.6" y="122.9">73</text>
<text x="53.7" y="126.5">IO41</text>
<text x="249.3" y="133">1</text>
<text x="249.3" y="135.5">2</text>
<text x="249.3" y="138.1">3</text>
<text x="249.3" y="140.6">4</text>
<text x="85.4" y="150.8">1</text>
<text x="85.4" y="155.9">2</text>
<text x="89.3" y="151.9">TEMP</text>
<text x="102" y="151.9">CE</text>
<text x="107.6" y="155.9">7</text>
<text x="107.6" y="150.8">8</text>
<text x="85.4" y="160.9">3</text>
<text x="89.3" y="157">PROG</text>
<text x="98.6" y="157">CHRG</text>
<text x="107.6" y="160.9">6</text>
<text x="85.4" y="166">4</text>
<text x="89.3" y="162.1">GND</text>
<text x="89.3" y="167.1">VCC</text>
<text x="97.9" y="162.1">STDBY</text>
<text x="100.9" y="167.1">BAT</text>
<text x="107.6" y="166">5</text>
<text x="134.2" y="171.1">1</text>
<text x="134.2" y="173.6">2</text>
<text x="140.1" y="172.2">+</text>
<text x="140.1" y="174.8">-</text>
</g>
<g font-size="1.8" fill="#808080">
<text x="31.8" y="35">GND/2.5C</text>
<text x="31.8" y="37.5">GND/2.5C</text>
<text x="32.2" y="40">3.3V/2.1B</text>
<text x="85.7" y="40">RX</text>
<text x="85.7" y="37.5">TX</text>
<text x="140.7" y="41.6">10uH</text>
<text x="141.8" y="37.5">L3</text>
<text x="223.9" y="40">GDR</text>
<text x="257.1" y="40">GDR</text>
<text x="26.5" y="45.1">MOISTURE/2.5B</text>
<text x="27.7" y="47.7">BATTERY/2.3C</text>
<text x="37.1" y="42.6">IO0</text>
<text x="155.5" y="46.4">Q1</text>
<text x="166.3" y="45.6" transform="rotate(-90 166.3 45.6)">D1</text>
<text x="171.4" y="46.7" transform="rotate(-90 171.4 46.7)">SS14</text>
<text x="223.1" y="42.6">RESE</text>
<text x="257.1" y="42.6">RESE</text>
<text x="257.1" y="45.1">TSCL</text>
<text x="257.1" y="47.7">TSDA</text>
<text x="28.6" y="50.2">VSOLAR/2.2A</text>
<text x="31" y="52.7">SENS/2.1B</text>
<text x="85.7" y="52.7">RST</text>
<text x="137.6" y="50.2">GDR</text>
<text x="199.4" y="51.7" transform="rotate(-90 199.4 51.7)">SS14</text>
<text x="204.4" y="50.7" transform="rotate(-90 204.4 50.7)">D3</text>
<text x="223.1" y="52.7">BUSY</text>
<text x="257.1" y="52.7">BUSY</text>
<text x="156.8" y="55.3">RESE</text>
<text x="174.6" y="55.3">VGH</text>
<text x="222" y="55.3">RESET</text>
<text x="225.3" y="57.8">DC</text>
<text x="257.1" y="55.3">RES</text>
<text x="257.1" y="57.8">DC</text>
<text x="181.6" y="60.9" transform="rotate(-90 181.6 60.9)">D2</text>
<text x="186.6" y="61.9" transform="rotate(-90 186.6 61.9)">SS14</text>
<text x="191.3" y="60.4">VGL</text>
<text x="221.3" y="60.4">DISPCS</text>
<text x="223.3" y="62.9">SCLK</text>
<text x="223.4" y="65.4">MOSI</text>
<text x="257.1" y="60.4">CS</text>
<text x="257.1" y="62.9">SCK</text>
<text x="257.1" y="65.4">SDIO</text>
<text x="33.4" y="68">DISPCS</text>
<text x="35.5" y="70.5">MOSI</text>
<text x="257.1" y="68">VGL</text>
<text x="257.1" y="70.5">VSH2</text>
<text x="35.3" y="73.1">SCLK</text>
<text x="37.4" y="75.6">DC</text>
<text x="257.1" y="73.1">BSI</text>
<text x="257.1" y="75.6">VDDIO</text>
<text x="34" y="80.7">RESET</text>
<text x="35.2" y="78.1">BUSY</text>
<text x="222.6" y="78.1">3.3V/2.1B</text>
<text x="257.1" y="78.1">VCI</text>
<text x="257.1" y="80.7">VSS</text>
<text x="257.1" y="83.2">VDD</text>
<text x="257.1" y="85.8">VPP</text>
<text x="257.1" y="88.3">VSH1</text>
<text x="33.5" y="93.4">D+/2.1A</text>
<text x="33.9" y="90.8">D-/2.1A</text>
<text x="226.6" y="90.8">VGH</text>
<text x="226.9" y="95.9">VGL</text>
<text x="257.1" y="90.8">VGH</text>
<text x="257.1" y="93.4">VSL</text>
<text x="257.1" y="95.9">VGL</text>
<text x="257.1" y="98.4">VCOM</text>
<text x="32.1" y="103.5">SDA/2.1D</text>
<text x="32.3" y="106.1">SCL/2.1C</text>
<text x="31.8" y="108.6">GND/2.5C</text>
<text x="112.5" y="111.1">VBAT/2.2C</text>
<text x="258.4" y="136.5">GND/2.5C</text>
<text x="258.4" y="134">3.3V/2.1B</text>
<text x="225.4" y="139.1">RST</text>
<text x="258.4" y="141.6">RX</text>
<text x="258.4" y="139.1">TX</text>
<text x="63.3" y="146.7">VIN/2.1A</text>
<text x="212.7" y="144.2">IO0</text>
<text x="121.2" y="167">VBAT/2.2C</text>
</g>
<text font-size="1.8" fill="#c90d0c" x="87" y="174">TP4056</text>
</svg>
